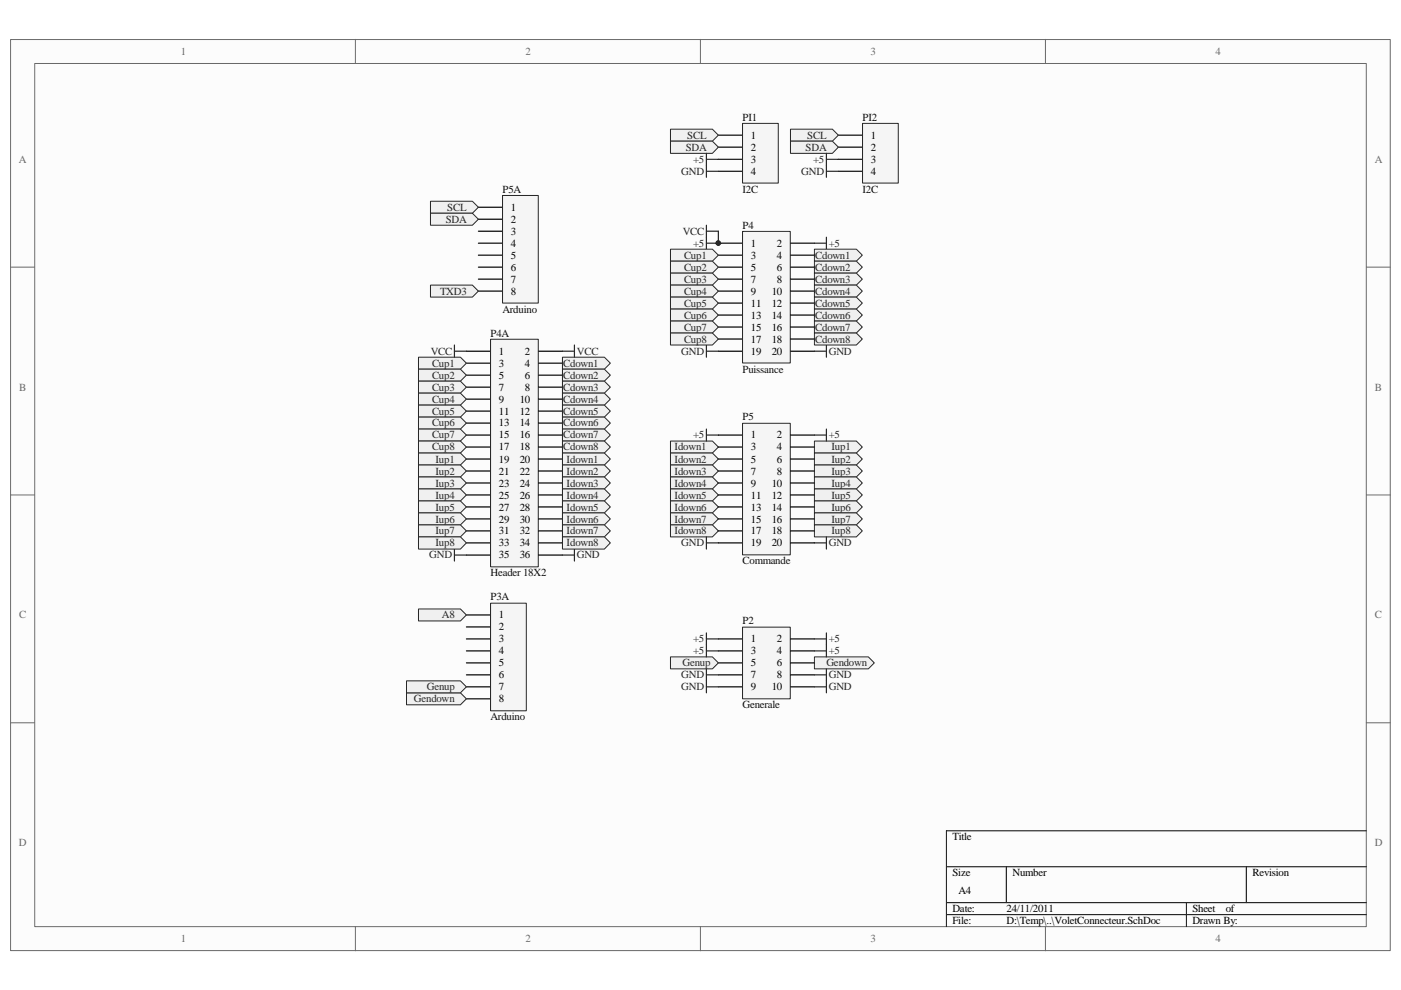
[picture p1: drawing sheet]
<svg xmlns="http://www.w3.org/2000/svg" width="297mm" height="210mm" viewBox="0 0 297 210" stroke-linecap="round" stroke-linejoin="round" font-family="sans-serif">
<path d="M2.3 8.4h292.5v193.1h-292.5z" fill="#fcfcfc"/>
<path d="M2.2 8.4h292.6v193.1h-292.6z" fill="none" stroke="#6a6a6a" stroke-width=".21"/>
<path d="M7.4 13.5h282.3v183h-282.3z" fill="#fcfcfc"/>
<g fill="none" stroke="#6a6a6a" stroke-width=".21">
<path d="M7.4 13.5h282.3v183h-282.3zM75.3 8.3v5.1M148.5 8.3v5.1M221.7 8.3v5.1M2.2 56.6h5.1M289.7 56.6h5.1M2.2 104.9h5.1M289.7 104.9h5.1M2.2 153.2h5.1M289.7 153.2h5.1M75.3 196.5v5.1M148.5 196.5v5.1"/>
<path d="M221.7 196.5v5.1"/>
</g>
<path d="M289.7 176.1h-89v20.4M200.7 183.8h89M200.7 191.4h89M200.7 193.9h89M213.4 183.8v7.6M251.5 191.4v5.1M264.2 183.8v7.6" fill="none" stroke="#000" stroke-width=".21"/>
<path d="M104.1 72h10v48.2h-10z" fill="#f5f5f5"/>
<path d="M104 71.9h10.1v48.3h-10.1z" fill="none" stroke="#262626" stroke-width=".21"/>
<g fill="none" stroke="#000" stroke-width=".25">
<path d="M98.9 74.5h5.1M98.9 77h5.1M98.9 79.5h5.1M114.2 74.5h5M114.2 77h5M114.2 79.5h5M98.9 82.1h5.1M98.9 84.6h5.1M98.9 87.2h5.1M98.9 89.7h5.1M98.9 92.2h5.1M98.9 94.8h5.1"/>
<path d="M98.9 97.3h5.1M98.9 99.9h5.1M114.2 82.1h5M114.2 84.6h5M114.2 87.2h5M114.2 89.7h5M114.2 92.2h5M114.2 94.8h5M114.2 97.3h5M114.2 99.9h5M98.9 102.4h5.1M98.9 104.9h5.1"/>
<path d="M98.9 107.5h5.1M98.9 110h5.1M98.9 112.6h5.1M98.9 115.1h5.1M98.9 117.7h5.1M114.2 102.4h5M114.2 104.9h5M114.2 107.5h5M114.2 110h5M114.2 112.6h5M114.2 115.1h5M114.2 117.7h5"/>
</g>
<path d="M157.5 49.1h10.1v27.9h-10.1z" fill="#f5f5f5"/>
<path d="M157.4 49.1h10.2v27.9h-10.2z" fill="none" stroke="#262626" stroke-width=".21"/>
<g fill="none" stroke="#000" stroke-width=".25">
<path d="M152.3 51.6h5.1M152.3 54.1h5.1M152.3 56.6h5.1M152.3 59.2h5.1M167.6 51.6h5.1M167.6 54.1h5.1M167.6 56.6h5.1M167.6 59.2h5.1M152.3 61.7h5.1M152.3 64.3h5.1M152.3 66.8h5.1M152.3 69.3h5.1"/>
<path d="M152.3 71.9h5.1M152.3 74.5h5.1M167.6 61.7h5.1M167.6 64.3h5.1M167.6 66.8h5.1M167.6 69.3h5.1M167.6 71.9h5.1M167.6 74.5h5.1"/>
</g>
<path d="M149.8 50.3v2.5M149.8 51.6h2.5M172.7 51.6h2.5M175.2 50.3v2.5M149.8 73.2v2.5M149.8 74.5h2.5M172.7 74.5h2.5M175.2 73.2v2.5" fill="none" stroke="#262626" stroke-width=".25"/>
<path d="M142.2 52.8h8.8l1.3 1.3-1.3 1.3h-8.8z" fill-rule="evenodd" fill="#f0f0f0"/>
<path d="M142.2 52.8h8.8l1.3 1.3-1.3 1.3h-8.8z" fill="none" stroke="#262626" stroke-width=".21"/>
<path d="M142.2 55.4h8.8l1.3 1.2-1.3 1.3h-8.8z" fill-rule="evenodd" fill="#f0f0f0"/>
<path d="M142.2 55.4h8.8l1.3 1.2-1.3 1.3h-8.8z" fill="none" stroke="#262626" stroke-width=".21"/>
<path d="M142.2 57.9h8.8l1.3 1.3-1.3 1.3h-8.8z" fill-rule="evenodd" fill="#f0f0f0"/>
<path d="M142.2 57.9h8.8l1.3 1.3-1.3 1.3h-8.8z" fill="none" stroke="#262626" stroke-width=".21"/>
<path d="M142.2 60.5h8.8l1.3 1.2-1.3 1.3h-8.8z" fill-rule="evenodd" fill="#f0f0f0"/>
<path d="M142.2 60.5h8.8l1.3 1.2-1.3 1.3h-8.8z" fill="none" stroke="#262626" stroke-width=".21"/>
<path d="M142.2 63h8.8l1.3 1.3-1.3 1.2h-8.8z" fill-rule="evenodd" fill="#f0f0f0"/>
<path d="M142.2 63h8.8l1.3 1.3-1.3 1.2h-8.8z" fill="none" stroke="#262626" stroke-width=".21"/>
<path d="M142.2 65.5h8.8l1.3 1.3-1.3 1.3h-8.8z" fill-rule="evenodd" fill="#f0f0f0"/>
<path d="M142.2 65.5h8.8l1.3 1.3-1.3 1.3h-8.8z" fill="none" stroke="#262626" stroke-width=".21"/>
<path d="M142.2 68.1h8.8l1.3 1.2-1.3 1.3h-8.8z" fill-rule="evenodd" fill="#f0f0f0"/>
<path d="M142.2 68.1h8.8l1.3 1.2-1.3 1.3h-8.8z" fill="none" stroke="#262626" stroke-width=".21"/>
<path d="M142.2 70.6h8.8l1.3 1.3-1.3 1.3h-8.8z" fill-rule="evenodd" fill="#f0f0f0"/>
<path d="M142.2 70.6h8.8l1.3 1.3-1.3 1.3h-8.8z" fill="none" stroke="#262626" stroke-width=".21"/>
<path d="M172.7 52.8h8.9l1.2 1.3-1.2 1.3h-8.9z" fill-rule="evenodd" fill="#f0f0f0"/>
<path d="M172.7 52.8h8.9l1.2 1.3-1.2 1.3h-8.9z" fill="none" stroke="#262626" stroke-width=".21"/>
<path d="M172.7 55.4h8.9l1.2 1.2-1.2 1.3h-8.9z" fill-rule="evenodd" fill="#f0f0f0"/>
<path d="M172.7 55.4h8.9l1.2 1.2-1.2 1.3h-8.9z" fill="none" stroke="#262626" stroke-width=".21"/>
<path d="M172.7 57.9h8.9l1.2 1.3-1.2 1.3h-8.9z" fill-rule="evenodd" fill="#f0f0f0"/>
<path d="M172.7 57.9h8.9l1.2 1.3-1.2 1.3h-8.9z" fill="none" stroke="#262626" stroke-width=".21"/>
<path d="M172.7 60.5h8.9l1.2 1.2-1.2 1.3h-8.9z" fill-rule="evenodd" fill="#f0f0f0"/>
<path d="M172.7 60.5h8.9l1.2 1.2-1.2 1.3h-8.9z" fill="none" stroke="#262626" stroke-width=".21"/>
<path d="M172.7 63h8.9l1.2 1.3-1.2 1.2h-8.9z" fill-rule="evenodd" fill="#f0f0f0"/>
<path d="M172.7 63h8.9l1.2 1.3-1.2 1.2h-8.9z" fill="none" stroke="#262626" stroke-width=".21"/>
<path d="M172.7 65.5h8.9l1.2 1.3-1.2 1.3h-8.9z" fill-rule="evenodd" fill="#f0f0f0"/>
<path d="M172.7 65.5h8.9l1.2 1.3-1.2 1.3h-8.9z" fill="none" stroke="#262626" stroke-width=".21"/>
<path d="M172.7 68.1h8.9l1.2 1.2-1.2 1.3h-8.9z" fill-rule="evenodd" fill="#f0f0f0"/>
<path d="M172.7 68.1h8.9l1.2 1.2-1.2 1.3h-8.9z" fill="none" stroke="#262626" stroke-width=".21"/>
<path d="M172.7 70.6h8.9l1.2 1.3-1.2 1.3h-8.9z" fill-rule="evenodd" fill="#f0f0f0"/>
<path d="M172.7 70.6h8.9l1.2 1.3-1.2 1.3h-8.9z" fill="none" stroke="#262626" stroke-width=".21"/>
<path d="M149.8 47.8v2.5M149.8 49h2.5" fill="none" stroke="#262626" stroke-width=".25"/>
<path d="M152.3 49v2.6" fill="none" stroke="#0e0e0e" stroke-width=".25"/>
<path d="M172.7 93.5h8.9l1.2 1.3-1.2 1.3h-8.9z" fill-rule="evenodd" fill="#f0f0f0"/>
<path d="M172.7 93.5h8.9l1.2 1.3-1.2 1.3h-8.9z" fill="none" stroke="#262626" stroke-width=".21"/>
<path d="M172.7 96.1h8.9l1.2 1.2-1.2 1.3h-8.9z" fill-rule="evenodd" fill="#f0f0f0"/>
<path d="M172.7 96.1h8.9l1.2 1.2-1.2 1.3h-8.9z" fill="none" stroke="#262626" stroke-width=".21"/>
<path d="M172.7 98.6h8.9l1.2 1.3-1.2 1.2h-8.9z" fill-rule="evenodd" fill="#f0f0f0"/>
<path d="M172.7 98.6h8.9l1.2 1.3-1.2 1.2h-8.9z" fill="none" stroke="#262626" stroke-width=".21"/>
<path d="M172.7 101.1h8.9l1.2 1.3-1.2 1.3h-8.9z" fill-rule="evenodd" fill="#f0f0f0"/>
<path d="M172.7 101.1h8.9l1.2 1.3-1.2 1.3h-8.9z" fill="none" stroke="#262626" stroke-width=".21"/>
<path d="M172.7 103.7h8.9l1.2 1.2-1.2 1.3h-8.9z" fill-rule="evenodd" fill="#f0f0f0"/>
<path d="M172.7 103.7h8.9l1.2 1.2-1.2 1.3h-8.9z" fill="none" stroke="#262626" stroke-width=".21"/>
<path d="M172.7 106.2h8.9l1.2 1.3-1.2 1.3h-8.9z" fill-rule="evenodd" fill="#f0f0f0"/>
<path d="M172.7 106.2h8.9l1.2 1.3-1.2 1.3h-8.9z" fill="none" stroke="#262626" stroke-width=".21"/>
<path d="M172.7 108.8h8.9l1.2 1.2-1.2 1.3h-8.9z" fill-rule="evenodd" fill="#f0f0f0"/>
<path d="M172.7 108.8h8.9l1.2 1.2-1.2 1.3h-8.9z" fill="none" stroke="#262626" stroke-width=".21"/>
<path d="M172.7 111.3h8.9l1.2 1.3-1.2 1.2h-8.9z" fill-rule="evenodd" fill="#f0f0f0"/>
<path d="M172.7 111.3h8.9l1.2 1.3-1.2 1.2h-8.9z" fill="none" stroke="#262626" stroke-width=".21"/>
<path d="M142.2 93.5h8.8l1.3 1.3-1.3 1.3h-8.8z" fill-rule="evenodd" fill="#f0f0f0"/>
<path d="M142.2 93.5h8.8l1.3 1.3-1.3 1.3h-8.8z" fill="none" stroke="#262626" stroke-width=".21"/>
<path d="M142.2 96.1h8.8l1.3 1.2-1.3 1.3h-8.8z" fill-rule="evenodd" fill="#f0f0f0"/>
<path d="M142.2 96.1h8.8l1.3 1.2-1.3 1.3h-8.8z" fill="none" stroke="#262626" stroke-width=".21"/>
<path d="M142.2 98.6h8.8l1.3 1.3-1.3 1.2h-8.8z" fill-rule="evenodd" fill="#f0f0f0"/>
<path d="M142.2 98.6h8.8l1.3 1.3-1.3 1.2h-8.8z" fill="none" stroke="#262626" stroke-width=".21"/>
<path d="M142.2 101.1h8.8l1.3 1.3-1.3 1.3h-8.8z" fill-rule="evenodd" fill="#f0f0f0"/>
<path d="M142.2 101.1h8.8l1.3 1.3-1.3 1.3h-8.8z" fill="none" stroke="#262626" stroke-width=".21"/>
<path d="M142.2 103.7h8.8l1.3 1.2-1.3 1.3h-8.8z" fill-rule="evenodd" fill="#f0f0f0"/>
<path d="M142.2 103.7h8.8l1.3 1.2-1.3 1.3h-8.8z" fill="none" stroke="#262626" stroke-width=".21"/>
<path d="M142.2 106.2h8.8l1.3 1.3-1.3 1.3h-8.8z" fill-rule="evenodd" fill="#f0f0f0"/>
<path d="M142.2 106.2h8.8l1.3 1.3-1.3 1.3h-8.8z" fill="none" stroke="#262626" stroke-width=".21"/>
<path d="M142.2 108.8h8.8l1.3 1.2-1.3 1.3h-8.8z" fill-rule="evenodd" fill="#f0f0f0"/>
<path d="M142.2 108.8h8.8l1.3 1.2-1.3 1.3h-8.8z" fill="none" stroke="#262626" stroke-width=".21"/>
<path d="M142.2 111.3h8.8l1.3 1.3-1.3 1.2h-8.8z" fill-rule="evenodd" fill="#f0f0f0"/>
<path d="M142.2 111.3h8.8l1.3 1.3-1.3 1.2h-8.8z" fill="none" stroke="#262626" stroke-width=".21"/>
<path d="M149.8 91v2.5M149.8 92.2h2.5M172.7 92.2h2.5M175.2 91v2.5M149.8 113.8v2.6M149.8 115.1h2.5M172.7 115.1h2.5M175.2 113.8v2.6" fill="none" stroke="#262626" stroke-width=".25"/>
<path d="M157.5 89.8h10.1v27.8h-10.1z" fill="#f5f5f5"/>
<path d="M157.4 89.7h10.2v27.9h-10.2z" fill="none" stroke="#262626" stroke-width=".21"/>
<g fill="none" stroke="#000" stroke-width=".25">
<path d="M152.3 92.2h5.1M152.3 94.8h5.1M152.3 97.3h5.1M152.3 99.9h5.1M167.6 92.2h5.1M167.6 94.8h5.1M167.6 97.3h5.1M167.6 99.9h5.1M152.3 102.4h5.1M152.3 104.9h5.1M152.3 107.5h5.1M152.3 110h5.1"/>
<path d="M152.3 112.6h5.1M152.3 115.1h5.1M167.6 102.4h5.1M167.6 104.9h5.1M167.6 107.5h5.1M167.6 110h5.1M167.6 112.6h5.1M167.6 115.1h5.1"/>
</g>
<path d="M157.5 133h10.1v15.2h-10.1z" fill="#f5f5f5"/>
<path d="M157.4 133h10.2v15.2h-10.2z" fill="none" stroke="#262626" stroke-width=".21"/>
<path d="M152.3 135.5h5.1M152.3 138h5.1M167.6 135.5h5.1M167.6 138h5.1M152.3 140.5h5.1M152.3 143.1h5.1M152.3 145.6h5.1M167.6 140.5h5.1M167.6 143.1h5.1M167.6 145.6h5.1" fill="none" stroke="#000" stroke-width=".25"/>
<path d="M149.8 134.2v2.5M149.8 135.5h2.5M172.7 135.5h2.5M175.2 134.2v2.5M149.8 144.4v2.5M149.8 145.6h2.5M172.7 145.6h2.5M175.2 144.4v2.5" fill="none" stroke="#262626" stroke-width=".25"/>
<path d="M142.2 139.3h8.8l1.3 1.2-1.3 1.3h-8.8z" fill-rule="evenodd" fill="#f0f0f0"/>
<path d="M142.2 139.3h8.8l1.3 1.2-1.3 1.3h-8.8z" fill="none" stroke="#262626" stroke-width=".21"/>
<path d="M172.7 139.3h11.4l1.3 1.2-1.3 1.3h-11.4z" fill-rule="evenodd" fill="#f0f0f0"/>
<path d="M172.7 139.3h11.4l1.3 1.2-1.3 1.3h-11.4z" fill="none" stroke="#262626" stroke-width=".21"/>
<path d="M149.8 136.7v2.6M149.8 138h2.5M172.7 138h2.5M175.2 136.7v2.6M149.8 141.8v2.6M149.8 143.1h2.5M172.7 143.1h2.5M175.2 141.8v2.6" fill="none" stroke="#262626" stroke-width=".25"/>
<path d="M88.7 75.7h8.9l1.3 1.3-1.3 1.3h-8.9z" fill-rule="evenodd" fill="#f0f0f0"/>
<path d="M88.7 75.7h8.9l1.3 1.3-1.3 1.3h-8.9z" fill="none" stroke="#262626" stroke-width=".21"/>
<path d="M88.7 78.3h8.9l1.3 1.2-1.3 1.3h-8.9z" fill-rule="evenodd" fill="#f0f0f0"/>
<path d="M88.7 78.3h8.9l1.3 1.2-1.3 1.3h-8.9z" fill="none" stroke="#262626" stroke-width=".21"/>
<path d="M88.7 80.8h8.9l1.3 1.3-1.3 1.3h-8.9z" fill-rule="evenodd" fill="#f0f0f0"/>
<path d="M88.7 80.8h8.9l1.3 1.3-1.3 1.3h-8.9z" fill="none" stroke="#262626" stroke-width=".21"/>
<path d="M88.7 83.4h8.9l1.3 1.2-1.3 1.3h-8.9z" fill-rule="evenodd" fill="#f0f0f0"/>
<path d="M88.7 83.4h8.9l1.3 1.2-1.3 1.3h-8.9z" fill="none" stroke="#262626" stroke-width=".21"/>
<path d="M88.7 85.9h8.9l1.3 1.3-1.3 1.2h-8.9z" fill-rule="evenodd" fill="#f0f0f0"/>
<path d="M88.7 85.9h8.9l1.3 1.3-1.3 1.2h-8.9z" fill="none" stroke="#262626" stroke-width=".21"/>
<path d="M88.7 88.4h8.9l1.3 1.3-1.3 1.3h-8.9z" fill-rule="evenodd" fill="#f0f0f0"/>
<path d="M88.7 88.4h8.9l1.3 1.3-1.3 1.3h-8.9z" fill="none" stroke="#262626" stroke-width=".21"/>
<path d="M88.7 91h8.9l1.3 1.2-1.3 1.3h-8.9z" fill-rule="evenodd" fill="#f0f0f0"/>
<path d="M88.7 91h8.9l1.3 1.2-1.3 1.3h-8.9z" fill="none" stroke="#262626" stroke-width=".21"/>
<path d="M88.7 93.5h8.9l1.3 1.3-1.3 1.3h-8.9z" fill-rule="evenodd" fill="#f0f0f0"/>
<path d="M88.7 93.5h8.9l1.3 1.3-1.3 1.3h-8.9z" fill="none" stroke="#262626" stroke-width=".21"/>
<path d="M119.2 75.7h8.9l1.3 1.3-1.3 1.3h-8.9z" fill-rule="evenodd" fill="#f0f0f0"/>
<path d="M119.2 75.7h8.9l1.3 1.3-1.3 1.3h-8.9z" fill="none" stroke="#262626" stroke-width=".21"/>
<path d="M119.2 78.3h8.9l1.3 1.2-1.3 1.3h-8.9z" fill-rule="evenodd" fill="#f0f0f0"/>
<path d="M119.2 78.3h8.9l1.3 1.2-1.3 1.3h-8.9z" fill="none" stroke="#262626" stroke-width=".21"/>
<path d="M119.2 80.8h8.9l1.3 1.3-1.3 1.3h-8.9z" fill-rule="evenodd" fill="#f0f0f0"/>
<path d="M119.2 80.8h8.9l1.3 1.3-1.3 1.3h-8.9z" fill="none" stroke="#262626" stroke-width=".21"/>
<path d="M119.2 83.4h8.9l1.3 1.2-1.3 1.3h-8.9z" fill-rule="evenodd" fill="#f0f0f0"/>
<path d="M119.2 83.4h8.9l1.3 1.2-1.3 1.3h-8.9z" fill="none" stroke="#262626" stroke-width=".21"/>
<path d="M119.2 85.9h8.9l1.3 1.3-1.3 1.2h-8.9z" fill-rule="evenodd" fill="#f0f0f0"/>
<path d="M119.2 85.9h8.9l1.3 1.3-1.3 1.2h-8.9z" fill="none" stroke="#262626" stroke-width=".21"/>
<path d="M119.2 88.4h8.9l1.3 1.3-1.3 1.3h-8.9z" fill-rule="evenodd" fill="#f0f0f0"/>
<path d="M119.2 88.4h8.9l1.3 1.3-1.3 1.3h-8.9z" fill="none" stroke="#262626" stroke-width=".21"/>
<path d="M119.2 91h8.9l1.3 1.2-1.3 1.3h-8.9z" fill-rule="evenodd" fill="#f0f0f0"/>
<path d="M119.2 91h8.9l1.3 1.2-1.3 1.3h-8.9z" fill="none" stroke="#262626" stroke-width=".21"/>
<path d="M119.2 93.5h8.9l1.3 1.3-1.3 1.3h-8.9z" fill-rule="evenodd" fill="#f0f0f0"/>
<path d="M119.2 93.5h8.9l1.3 1.3-1.3 1.3h-8.9z" fill="none" stroke="#262626" stroke-width=".21"/>
<path d="M96.3 73.2v2.5M96.3 74.5h2.6M119.2 74.5h2.6M121.8 73.2v2.5M96.3 116.4v2.6M96.3 117.7h2.6M119.2 117.7h2.6M121.8 116.4v2.6" fill="none" stroke="#262626" stroke-width=".25"/>
<path d="M88.7 96.1h8.9l1.3 1.2-1.3 1.3h-8.9z" fill-rule="evenodd" fill="#f0f0f0"/>
<path d="M88.7 96.1h8.9l1.3 1.2-1.3 1.3h-8.9z" fill="none" stroke="#262626" stroke-width=".21"/>
<path d="M88.7 98.6h8.9l1.3 1.3-1.3 1.2h-8.9z" fill-rule="evenodd" fill="#f0f0f0"/>
<path d="M88.7 98.6h8.9l1.3 1.3-1.3 1.2h-8.9z" fill="none" stroke="#262626" stroke-width=".21"/>
<path d="M88.7 101.1h8.9l1.3 1.3-1.3 1.3h-8.9z" fill-rule="evenodd" fill="#f0f0f0"/>
<path d="M88.7 101.1h8.9l1.3 1.3-1.3 1.3h-8.9z" fill="none" stroke="#262626" stroke-width=".21"/>
<path d="M88.7 103.7h8.9l1.3 1.2-1.3 1.3h-8.9z" fill-rule="evenodd" fill="#f0f0f0"/>
<path d="M88.7 103.7h8.9l1.3 1.2-1.3 1.3h-8.9z" fill="none" stroke="#262626" stroke-width=".21"/>
<path d="M88.7 106.2h8.9l1.3 1.3-1.3 1.3h-8.9z" fill-rule="evenodd" fill="#f0f0f0"/>
<path d="M88.7 106.2h8.9l1.3 1.3-1.3 1.3h-8.9z" fill="none" stroke="#262626" stroke-width=".21"/>
<path d="M88.7 108.8h8.9l1.3 1.2-1.3 1.3h-8.9z" fill-rule="evenodd" fill="#f0f0f0"/>
<path d="M88.7 108.8h8.9l1.3 1.2-1.3 1.3h-8.9z" fill="none" stroke="#262626" stroke-width=".21"/>
<path d="M88.7 111.3h8.9l1.3 1.3-1.3 1.2h-8.9z" fill-rule="evenodd" fill="#f0f0f0"/>
<path d="M88.7 111.3h8.9l1.3 1.3-1.3 1.2h-8.9z" fill="none" stroke="#262626" stroke-width=".21"/>
<path d="M88.7 113.8h8.9l1.3 1.3-1.3 1.3h-8.9z" fill-rule="evenodd" fill="#f0f0f0"/>
<path d="M88.7 113.8h8.9l1.3 1.3-1.3 1.3h-8.9z" fill="none" stroke="#262626" stroke-width=".21"/>
<path d="M119.2 96.1h8.9l1.3 1.2-1.3 1.3h-8.9z" fill-rule="evenodd" fill="#f0f0f0"/>
<path d="M119.2 96.1h8.9l1.3 1.2-1.3 1.3h-8.9z" fill="none" stroke="#262626" stroke-width=".21"/>
<path d="M119.2 98.6h8.9l1.3 1.3-1.3 1.2h-8.9z" fill-rule="evenodd" fill="#f0f0f0"/>
<path d="M119.2 98.6h8.9l1.3 1.3-1.3 1.2h-8.9z" fill="none" stroke="#262626" stroke-width=".21"/>
<path d="M119.2 101.1h8.9l1.3 1.3-1.3 1.3h-8.9z" fill-rule="evenodd" fill="#f0f0f0"/>
<path d="M119.2 101.1h8.9l1.3 1.3-1.3 1.3h-8.9z" fill="none" stroke="#262626" stroke-width=".21"/>
<path d="M119.2 103.7h8.9l1.3 1.2-1.3 1.3h-8.9z" fill-rule="evenodd" fill="#f0f0f0"/>
<path d="M119.2 103.7h8.9l1.3 1.2-1.3 1.3h-8.9z" fill="none" stroke="#262626" stroke-width=".21"/>
<path d="M119.2 106.2h8.9l1.3 1.3-1.3 1.3h-8.9z" fill-rule="evenodd" fill="#f0f0f0"/>
<path d="M119.2 106.2h8.9l1.3 1.3-1.3 1.3h-8.9z" fill="none" stroke="#262626" stroke-width=".21"/>
<path d="M119.2 108.8h8.9l1.3 1.2-1.3 1.3h-8.9z" fill-rule="evenodd" fill="#f0f0f0"/>
<path d="M119.2 108.8h8.9l1.3 1.2-1.3 1.3h-8.9z" fill="none" stroke="#262626" stroke-width=".21"/>
<path d="M119.2 111.3h8.9l1.3 1.3-1.3 1.2h-8.9z" fill-rule="evenodd" fill="#f0f0f0"/>
<path d="M119.2 111.3h8.9l1.3 1.3-1.3 1.2h-8.9z" fill="none" stroke="#262626" stroke-width=".21"/>
<path d="M119.2 113.8h8.9l1.3 1.3-1.3 1.3h-8.9z" fill-rule="evenodd" fill="#f0f0f0"/>
<path d="M119.2 113.8h8.9l1.3 1.3-1.3 1.3h-8.9z" fill="none" stroke="#262626" stroke-width=".21"/>
<path d="M104.1 127.9h7.5v22.8h-7.5z" fill="#f5f5f5"/>
<path d="M104 127.9h7.6v22.8h-7.6z" fill="none" stroke="#262626" stroke-width=".21"/>
<path d="M98.9 130.4h5.1M98.9 132.9h5.1M98.9 135.5h5.1M98.9 138h5.1M98.9 140.5h5.1M98.9 143.1h5.1M98.9 145.6h5.1M98.9 148.2h5.1" fill="none" stroke="#000" stroke-width=".25"/>
<path d="M88.7 129.1h8.9l1.3 1.3-1.3 1.3h-8.9z" fill-rule="evenodd" fill="#f0f0f0"/>
<path d="M88.7 129.1h8.9l1.3 1.3-1.3 1.3h-8.9z" fill="none" stroke="#262626" stroke-width=".21"/>
<path d="M86.2 146.9h11.4l1.3 1.3-1.3 1.2h-11.4z" fill-rule="evenodd" fill="#f0f0f0"/>
<path d="M86.2 146.9h11.4l1.3 1.3-1.3 1.2h-11.4z" fill="none" stroke="#262626" stroke-width=".21"/>
<path d="M106.6 41.5h7.5v22.8h-7.5z" fill="#f5f5f5"/>
<path d="M106.5 41.4h7.6v22.9h-7.6z" fill="none" stroke="#262626" stroke-width=".21"/>
<path d="M101.4 43.9h5.1M101.4 46.5h5.1M101.4 49h5.1M101.4 51.6h5.1M101.4 54.1h5.1M101.4 56.6h5.1M101.4 59.2h5.1M101.4 61.7h5.1" fill="none" stroke="#000" stroke-width=".25"/>
<path d="M91.3 42.7h8.9l1.2 1.2-1.2 1.3h-8.9z" fill-rule="evenodd" fill="#f0f0f0"/>
<path d="M91.3 42.7h8.9l1.2 1.2-1.2 1.3h-8.9z" fill="none" stroke="#262626" stroke-width=".21"/>
<path d="M91.3 45.2h8.9l1.2 1.3-1.2 1.3h-8.9z" fill-rule="evenodd" fill="#f0f0f0"/>
<path d="M91.3 45.2h8.9l1.2 1.3-1.2 1.3h-8.9z" fill="none" stroke="#262626" stroke-width=".21"/>
<path d="M91.3 60.5h8.9l1.2 1.2-1.2 1.3h-8.9z" fill-rule="evenodd" fill="#f0f0f0"/>
<path d="M91.3 60.5h8.9l1.2 1.2-1.2 1.3h-8.9z" fill="none" stroke="#262626" stroke-width=".21"/>
<path d="M157.5 26.2h7.5v12.6h-7.5z" fill="#f5f5f5"/>
<path d="M157.4 26.2h7.6v12.6h-7.6z" fill="none" stroke="#262626" stroke-width=".21"/>
<path d="M152.3 28.7h5.1M152.3 31.2h5.1M152.3 33.8h5.1M152.3 36.3h5.1" fill="none" stroke="#000" stroke-width=".25"/>
<path d="M142.2 27.4h8.8l1.3 1.3-1.3 1.2h-8.8z" fill-rule="evenodd" fill="#f0f0f0"/>
<path d="M142.2 27.4h8.8l1.3 1.3-1.3 1.2h-8.8z" fill="none" stroke="#262626" stroke-width=".21"/>
<path d="M142.2 29.9h8.8l1.3 1.3-1.3 1.3h-8.8z" fill-rule="evenodd" fill="#f0f0f0"/>
<path d="M142.2 29.9h8.8l1.3 1.3-1.3 1.3h-8.8z" fill="none" stroke="#262626" stroke-width=".21"/>
<path d="M149.8 32.5v5.1M149.8 33.8h2.5M149.8 36.3h2.5" fill="none" stroke="#262626" stroke-width=".25"/>
<path d="M86.2 144.4h11.4l1.3 1.2-1.3 1.3h-11.4z" fill-rule="evenodd" fill="#f0f0f0"/>
<path d="M86.2 144.4h11.4l1.3 1.2-1.3 1.3h-11.4z" fill="none" stroke="#262626" stroke-width=".21"/>
<path d="M182.9 26.2h7.6v12.6h-7.6z" fill="#f5f5f5"/>
<path d="M182.9 26.2h7.6v12.6h-7.6z" fill="none" stroke="#262626" stroke-width=".21"/>
<path d="M177.8 28.7h5M177.8 31.2h5M177.8 33.8h5M177.8 36.3h5" fill="none" stroke="#000" stroke-width=".25"/>
<path d="M167.6 27.4h8.9l1.3 1.3-1.3 1.2h-8.9z" fill-rule="evenodd" fill="#f0f0f0"/>
<path d="M167.6 27.4h8.9l1.3 1.3-1.3 1.2h-8.9z" fill="none" stroke="#262626" stroke-width=".21"/>
<path d="M167.6 29.9h8.9l1.3 1.3-1.3 1.3h-8.9z" fill-rule="evenodd" fill="#f0f0f0"/>
<path d="M167.6 29.9h8.9l1.3 1.3-1.3 1.3h-8.9z" fill="none" stroke="#262626" stroke-width=".21"/>
<path d="M175.2 32.5v5.1M175.2 33.8h2.6M175.2 36.3h2.6" fill="none" stroke="#262626" stroke-width=".25"/>
<circle cx="152.3" cy="51.5" r=".49" fill="#0e0e0e"/>
<circle cx="152.3" cy="51.5" r=".49" fill="none" stroke="#0e0e0e" stroke-width=".21"/>
<g font-size="2.3" fill="#696969">
<text x="38.3" y="11.6">1</text>
<text x="111.4" y="11.6">2</text>
<text x="184.6" y="11.6">3</text>
<text x="257.7" y="11.6">4</text>
<text x="4" y="34.5">A</text>
<text x="291.5" y="34.5">A</text>
<text x="4.1" y="82.8">B</text>
<text x="291.5" y="82.8">B</text>
<text x="4.1" y="131.1">C</text>
<text x="291.5" y="131.1">C</text>
<text x="4" y="179.4">D</text>
<text x="291.5" y="179.4">D</text>
<text x="38.3" y="199.8">1</text>
<text x="111.4" y="199.8">2</text>
<text x="184.6" y="199.8">3</text>
<text x="257.7" y="199.8">4</text>
</g>
<g font-size="2.3" fill="#262626">
<text x="145.7" y="29.4">SCL</text>
<text x="171.2" y="29.4">SCL</text>
<text x="145.4" y="32">SDA</text>
<text x="146.9" y="34.5">+5</text>
<text x="170.8" y="32">SDA</text>
<text x="172.4" y="34.5">+5</text>
<text x="144.4" y="37">GND</text>
<text x="169.9" y="37">GND</text>
<text x="94.5" y="47.2">SDA</text>
<text x="94.8" y="44.7">SCL</text>
<text x="144.8" y="49.7">VCC</text>
<text x="146.9" y="52.3">+5</text>
<text x="175.7" y="52.3">+5</text>
<text x="145" y="54.8">Cup1</text>
<text x="145" y="57.4">Cup2</text>
<text x="145" y="59.9">Cup3</text>
<text x="172.8" y="54.8">Cdown1</text>
<text x="172.8" y="57.4">Cdown2</text>
<text x="172.8" y="59.9">Cdown3</text>
<text x="93.3" y="62.5">TXD3</text>
<text x="145" y="62.5">Cup4</text>
<text x="145" y="65">Cup5</text>
<text x="172.8" y="62.5">Cdown4</text>
<text x="172.8" y="65">Cdown5</text>
<text x="145" y="67.6">Cup6</text>
<text x="145" y="70.1">Cup7</text>
<text x="172.8" y="67.6">Cdown6</text>
<text x="172.8" y="70.1">Cdown7</text>
<text x="91.4" y="75.2">VCC</text>
<text x="91.6" y="77.7">Cup1</text>
<text x="119.4" y="77.7">Cdown1</text>
<text x="122.3" y="75.2">VCC</text>
<text x="144.4" y="75.2">GND</text>
<text x="145" y="72.6">Cup8</text>
<text x="172.8" y="72.6">Cdown8</text>
<text x="175.7" y="75.2">GND</text>
<text x="91.6" y="80.3">Cup2</text>
<text x="91.6" y="82.8">Cup3</text>
<text x="119.4" y="80.3">Cdown2</text>
<text x="119.4" y="82.8">Cdown3</text>
<text x="91.6" y="85.3">Cup4</text>
<text x="91.6" y="87.9">Cup5</text>
<text x="119.4" y="85.3">Cdown4</text>
<text x="119.4" y="87.9">Cdown5</text>
<text x="91.6" y="90.4">Cup6</text>
<text x="91.6" y="93">Cup7</text>
<text x="91.6" y="95.5">Cup8</text>
<text x="119.4" y="90.4">Cdown6</text>
<text x="119.4" y="93">Cdown7</text>
<text x="119.4" y="95.5">Cdown8</text>
<text x="143" y="95.5">Idown1</text>
<text x="146.9" y="93">+5</text>
<text x="175.7" y="93">+5</text>
<text x="176.3" y="95.5">Iup1</text>
<text x="92.4" y="98.1">Iup1</text>
<text x="92.4" y="100.6">Iup2</text>
<text x="120.1" y="98.1">Idown1</text>
<text x="120.1" y="100.6">Idown2</text>
<text x="143" y="98.1">Idown2</text>
<text x="143" y="100.6">Idown3</text>
<text x="176.3" y="98.1">Iup2</text>
<text x="176.3" y="100.6">Iup3</text>
<text x="92.4" y="103.2">Iup3</text>
<text x="92.4" y="105.7">Iup4</text>
<text x="120.1" y="103.2">Idown3</text>
<text x="120.1" y="105.7">Idown4</text>
<text x="143" y="103.2">Idown4</text>
<text x="143" y="105.7">Idown5</text>
<text x="176.3" y="103.2">Iup4</text>
<text x="176.3" y="105.7">Iup5</text>
<text x="92.4" y="108.2">Iup5</text>
<text x="92.4" y="110.8">Iup6</text>
<text x="92.4" y="113.3">Iup7</text>
<text x="120.1" y="108.2">Idown5</text>
<text x="120.1" y="110.8">Idown6</text>
<text x="120.1" y="113.3">Idown7</text>
<text x="143" y="108.2">Idown6</text>
<text x="143" y="110.8">Idown7</text>
<text x="143" y="113.3">Idown8</text>
<text x="176.3" y="108.2">Iup6</text>
<text x="176.3" y="110.8">Iup7</text>
<text x="176.3" y="113.3">Iup8</text>
<text x="91" y="118.4">GND</text>
<text x="92.4" y="115.9">Iup8</text>
<text x="120.1" y="115.9">Idown8</text>
<text x="122.3" y="118.4">GND</text>
<text x="144.4" y="115.9">GND</text>
<text x="175.7" y="115.9">GND</text>
<text x="93.7" y="131.1">A8</text>
<text x="146.9" y="136.2">+5</text>
<text x="175.7" y="136.2">+5</text>
<text x="144.4" y="143.8">GND</text>
<text x="144.7" y="141.3">Genup</text>
<text x="146.9" y="138.7">+5</text>
<text x="175.2" y="141.3">Gendown</text>
<text x="175.7" y="138.7">+5</text>
<text x="175.7" y="143.8">GND</text>
<text x="87.8" y="148.9">Gendown</text>
<text x="90.5" y="146.4">Genup</text>
<text x="144.4" y="146.4">GND</text>
<text x="175.7" y="146.4">GND</text>
</g>
<g font-size="2.3" fill="#0e0e0e">
<text x="157.4" y="25.6">PI1</text>
<text x="182.9" y="25.6">PI2</text>
<text x="106.5" y="40.9">P5A</text>
<text x="157.4" y="40.9">I2C</text>
<text x="182.9" y="40.9">I2C</text>
<text x="157.4" y="48.5">P4</text>
<text x="104" y="71.4">P4A</text>
<text x="106.5" y="66.3">Arduino</text>
<text x="157.4" y="79">Puissance</text>
<text x="157.4" y="89.2">P5</text>
<text x="157.4" y="119.7">Commande</text>
<text x="104" y="122.2">Header 18X2</text>
<text x="104" y="127.3">P3A</text>
<text x="157.4" y="132.4">P2</text>
<text x="104" y="152.7">Arduino</text>
<text x="157.4" y="150.2">Generale</text>
</g>
<g font-size="2.3">
<text x="159.2" y="29.4">1</text>
<text x="184.7" y="29.4">1</text>
<text x="159.2" y="32">2</text>
<text x="159.2" y="34.5">3</text>
<text x="184.7" y="32">2</text>
<text x="184.7" y="34.5">3</text>
<text x="159.2" y="37">4</text>
<text x="184.7" y="37">4</text>
<text x="108.3" y="44.7">1</text>
<text x="108.3" y="47.2">2</text>
<text x="108.3" y="49.7">3</text>
<text x="108.3" y="52.3">4</text>
<text x="159.2" y="52.3">1</text>
<text x="164.7" y="52.3">2</text>
<text x="108.3" y="54.8">5</text>
<text x="108.3" y="57.4">6</text>
<text x="108.3" y="59.9">7</text>
<text x="159.2" y="54.8">3</text>
<text x="159.2" y="57.4">5</text>
<text x="159.2" y="59.9">7</text>
<text x="164.7" y="54.8">4</text>
<text x="164.7" y="57.4">6</text>
<text x="164.7" y="59.9">8</text>
<text x="108.3" y="62.5">8</text>
<text x="159.2" y="62.5">9</text>
<text x="159.2" y="65">11</text>
<text x="163.6" y="62.5">10</text>
<text x="163.6" y="65">12</text>
<text x="159.2" y="67.6">13</text>
<text x="159.2" y="70.1">15</text>
<text x="163.6" y="67.6">14</text>
<text x="163.6" y="70.1">16</text>
<text x="105.8" y="75.2">1</text>
<text x="105.8" y="77.7">3</text>
<text x="111.3" y="75.2">2</text>
<text x="111.3" y="77.7">4</text>
<text x="159.2" y="72.6">17</text>
<text x="159.2" y="75.2">19</text>
<text x="163.6" y="72.6">18</text>
<text x="163.6" y="75.2">20</text>
<text x="105.8" y="80.3">5</text>
<text x="105.8" y="82.8">7</text>
<text x="111.3" y="80.3">6</text>
<text x="111.3" y="82.8">8</text>
<text x="105.8" y="85.3">9</text>
<text x="105.8" y="87.9">11</text>
<text x="110.2" y="85.3">10</text>
<text x="110.2" y="87.9">12</text>
<text x="105.8" y="90.4">13</text>
<text x="105.8" y="93">15</text>
<text x="105.8" y="95.5">17</text>
<text x="110.2" y="90.4">14</text>
<text x="110.2" y="93">16</text>
<text x="110.2" y="95.5">18</text>
<text x="159.2" y="93">1</text>
<text x="159.2" y="95.5">3</text>
<text x="164.7" y="93">2</text>
<text x="164.7" y="95.5">4</text>
<text x="105.8" y="98.1">19</text>
<text x="105.8" y="100.6">21</text>
<text x="110.2" y="98.1">20</text>
<text x="110.2" y="100.6">22</text>
<text x="159.2" y="98.1">5</text>
<text x="159.2" y="100.6">7</text>
<text x="164.7" y="98.1">6</text>
<text x="164.7" y="100.6">8</text>
<text x="105.8" y="103.2">23</text>
<text x="105.8" y="105.7">25</text>
<text x="110.2" y="103.2">24</text>
<text x="110.2" y="105.7">26</text>
<text x="159.2" y="103.2">9</text>
<text x="159.2" y="105.7">11</text>
<text x="163.6" y="103.2">10</text>
<text x="163.6" y="105.7">12</text>
<text x="105.8" y="108.2">27</text>
<text x="105.8" y="110.8">29</text>
<text x="105.8" y="113.3">31</text>
<text x="110.2" y="108.2">28</text>
<text x="110.2" y="110.8">30</text>
<text x="110.2" y="113.3">32</text>
<text x="159.2" y="108.2">13</text>
<text x="159.2" y="110.8">15</text>
<text x="159.2" y="113.3">17</text>
<text x="163.6" y="108.2">14</text>
<text x="163.6" y="110.8">16</text>
<text x="163.6" y="113.3">18</text>
<text x="105.8" y="115.9">33</text>
<text x="105.8" y="118.4">35</text>
<text x="110.2" y="115.9">34</text>
<text x="110.2" y="118.4">36</text>
<text x="159.2" y="115.9">19</text>
<text x="163.6" y="115.9">20</text>
<text x="105.8" y="131.1">1</text>
<text x="105.8" y="133.6">2</text>
<text x="105.8" y="136.2">3</text>
<text x="159.2" y="136.2">1</text>
<text x="164.7" y="136.2">2</text>
<text x="105.8" y="138.7">4</text>
<text x="105.8" y="141.3">5</text>
<text x="105.8" y="143.8">6</text>
<text x="159.2" y="138.7">3</text>
<text x="159.2" y="141.3">5</text>
<text x="159.2" y="143.8">7</text>
<text x="164.7" y="138.7">4</text>
<text x="164.7" y="141.3">6</text>
<text x="164.7" y="143.8">8</text>
<text x="105.8" y="146.4">7</text>
<text x="105.8" y="148.9">8</text>
<text x="159.2" y="146.4">9</text>
<text x="163.6" y="146.4">10</text>
<text x="201.9" y="178.1">Title</text>
<text x="201.9" y="185.8">Size</text>
<text x="214.7" y="185.8">Number</text>
<text x="265.6" y="185.8">Revision</text>
<text x="203.2" y="189.6">A4</text>
<text x="201.9" y="193.4">Date:</text>
<text x="201.9" y="196">File:</text>
<text x="213.4" y="193.4">24/11/2011</text>
<text x="213.4" y="196">D:\Temp\..\VoletConnecteur.SchDoc</text>
<text x="252.8" y="196">Drawn By:</text>
<text x="252.8" y="193.4">Sheet</text>
<text x="259.9" y="193.4">of</text>
</g>
</svg>
